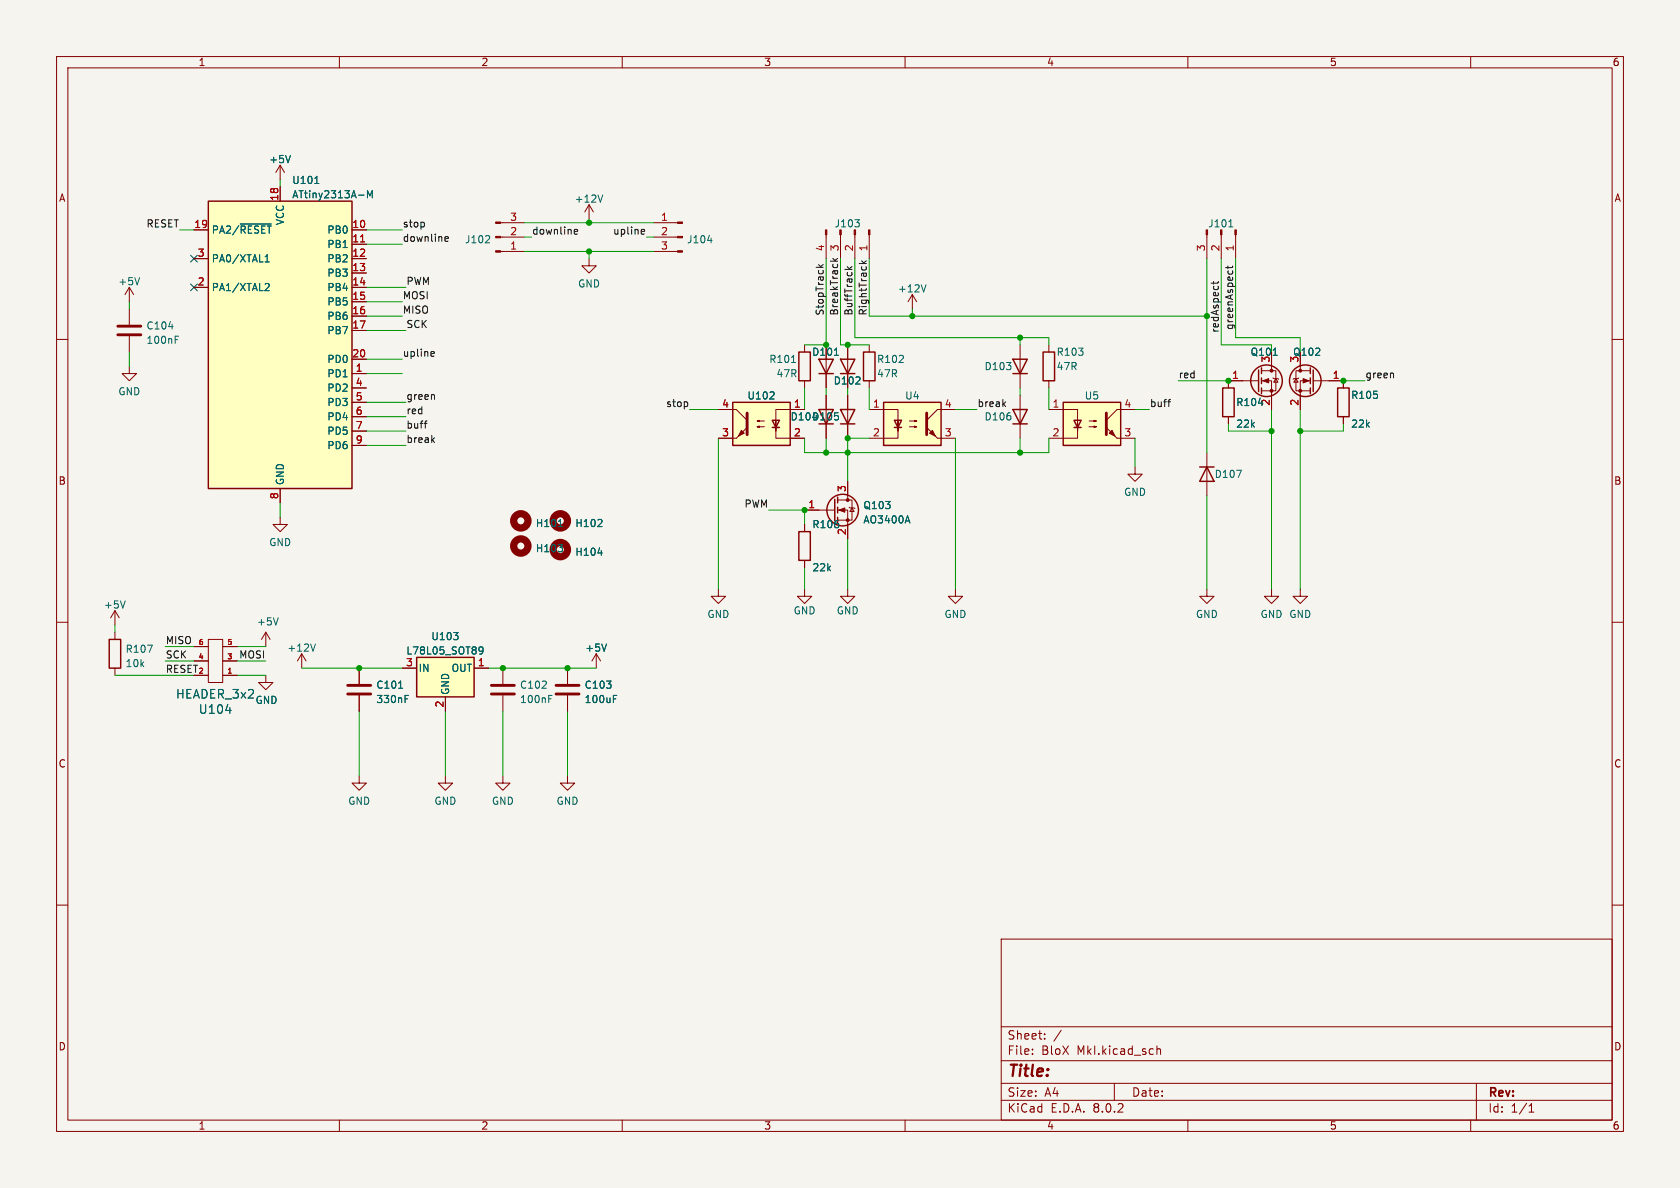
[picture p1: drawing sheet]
<svg xmlns="http://www.w3.org/2000/svg" width="297mm" height="210mm" viewBox="0 0 297 210" stroke-linecap="round" stroke-linejoin="round" font-family="sans-serif">
<path d="M0 0h297v210h-297z" fill="#f5f4ef" stroke="#f5f4ef" stroke-width=".18"/>
<g fill="none" stroke="#840000" stroke-width=".18">
<path d="M10 10h277v190h-277zM12 12h273v186h-273zM60 10v2M110 10v2M160 10v2M210 10v2M260 10v2M88.5 39.4h4.2M10 60h2M88.5 41.9h4.2M88.5 44.5h4.2M285 60h2"/>
<path d="M180.3 69.9v7.6M229.1 66.9l.4 .7h-.8zM229.6 66.8l-.1 .1h-.8l-.1 .2M229.9 62.2v3.3M231.6 67.3h-1.7v5.1M231.6 65.5h-2.5v3.6h2.5M232.2 67.3h5.3M10 110h2M34.3 119.4h2.5M34.3 116.8h2.5M34.3 114.3h2.5M36.8 113h2.6v7.7h-2.6z"/>
<path d="M39.4 119.4h2.5M39.4 116.8h2.5M39.4 114.3h2.5M47 119.4v1.3h1.3l-1.3 1.2-1.3-1.2h1.3M53.3 115.6l-.7 1.2M53.3 115.6v2.5M53.3 115.6l.8 1.2M63.5 118.1v2.8M105.4 115.6l-.8 1.2M105.4 115.6v2.5M105.4 115.6l.8 1.2M285 110h2"/>
<path d="M63.5 137.2v1.2h1.3l-1.3 1.3-1.3-1.3h1.3M63.5 122.9v2.8M78.7 137.2v1.2h1.3l-1.3 1.3-1.2-1.3h1.2M10 160h2M285 160h2M177 166h108v32h-108zM60 198v2M110 198v2M160 198v2M177 194.5h108M177 191.5h108M177 187.5h108"/>
<path d="M177 181.5h108M182.5 186.3v.1M182.5 185.5v.1M184.7 183.6v.1M184.7 182.8v.1M187.6 182.1l-1.3 2M197 191.5v3M204.5 184.9v1.5M204.5 185.5l.2-.1 .4 .1 .1 .9M210 198v2M260 198v2M261 191.5v6.5"/>
<path d="M270.3 196.6h.9M270.3 195.5l.4-.4v1.5"/>
</g>
<path d="M61.5 122.7h4M61.5 121.2h4" fill="none" stroke="#840000" stroke-width=".51"/>
<path d="M86.4 41.7l.2 .2-.1 .3-.7 .7h.8M105.6 93.1h.8M106.4 91.9v.5M55.8 113.8l-.5 1.3M107.2 113.8l-.4 1.3M39.9 125.6h1M70.5 121.7h.7M71.6 123.5h.4M71.6 122.9h.6" fill="none" stroke="#006464" stroke-width=".18"/>
<circle cx="99.1" cy="92.1" r="1.27" fill="none" stroke="#840000" stroke-width="1.3"/>
<g fill="none" stroke="#840000" stroke-width=".25">
<path d="M179.1 72.4h2.5l-1.3 2.5zM179.1 74.9h2.5M231.6 65v1M231.6 66.8v1M231.6 68.6v1M232.2 65.4v3.8"/>
<circle cx="230.8" cy="67.3" r="2.79"/>
</g>
<g fill="#840000" stroke="#840000" stroke-width=".18">
<path d="M230.4 66.9l1 .4-1 .4z"/>
<path d="M87.6 39.2h.9v.3h-.9z"/>
<path d="M87.6 41.8h.9v.2h-.9z"/>
<path d="M87.6 44.3h.9v.3h-.9z"/>
<circle cx="229.9" cy="69.1" r=".25"/>
<circle cx="229.9" cy="65.5" r=".25"/>
</g>
<path d="M156.2 71.1h10.2v7.6h-10.2z" fill="#ffffc2"/>
<path d="M156.2 71.1h10.2v7.6h-10.2zM158.1 74.3h1.3l-.7 1.3zM158.1 75.6h1.3M212.1 82.6h2.5M213.4 82.6l1.2 2.5h-2.5z" fill="none" stroke="#840000" stroke-width=".25"/>
<path d="M153.7 72.4h5v3.8v-1.9M158.7 75.6v1.9h-5M160.8 75.4h1.3l-.4 .2v-.3l.4 .1M160.8 74.4h1.3l-.4 .1v-.2l.4 .1M165.7 77.5h3.2M168.9 72.4h-3.2l-1.9 1.9M213.4 80v7.6" fill="none" stroke="#840000" stroke-width=".18"/>
<g fill="#840000" stroke="#840000" stroke-width=".18">
<path d="M163.8 75.6l1.9 1.9z"/>
<path d="M164.3 76.6l.5-.5 .6 1z"/>
</g>
<path d="M163.8 73v3.8" fill="none" stroke="#840000" stroke-width=".51"/>
<path d="M218.6 83.1h.9l-.6 1.3" fill="none" stroke="#006464" stroke-width=".18"/>
<path d="M73.7 116.2h10.1v7h-10.1z" fill="#ffffc2"/>
<g fill="none" stroke="#840000" stroke-width=".25">
<path d="M141.2 62.2h2.1v5.1h-2.1zM144.8 63.5h2.5l-1.3 2.5zM144.8 72.4h2.5l-1.3 2.5zM144.8 66h2.5M148.6 72.4h2.5l-1.2 2.5zM148.6 63.5h2.5l-1.2 2.5zM148.6 74.9h2.5M148.6 66h2.5M152.7 62.2h2v5.1h-2zM216.2 68.6h2v5.1h-2zM222.5 65.4v3.8M223 65v1"/>
<path d="M223 66.8v1M223 68.6v1M236.5 68.6h2v5.1h-2zM141.2 94h2.1v5.1h-2.1zM19.3 113h2v5.1h-2zM73.7 116.2h10.1v7h-10.1z"/>
<circle cx="223.9" cy="67.3" r="2.79"/>
</g>
<g fill="none" stroke="#840000" stroke-width=".18">
<path d="M22.9 54.6v2.8M22.9 59.4v2.8M104.1 45.7v1.3h1.3l-1.3 1.3-1.2-1.3h1.2M161.3 52.1l-.8 1.2M161.3 52.1v2.5M161.3 52.1l.8 1.2M213.4 41.5v4.2M215.9 41.5v4.2M218.4 41.5v4.2M22.9 64.8v1.2h1.2l-1.2 1.3-1.3-1.3h1.3M142.2 61v1.2M142.2 67.3v1.3"/>
<path d="M146 61v7.6M146 69.9v7.6M149.9 61v7.6M149.9 69.9v7.6M153.7 61v1.2M153.7 67.3v1.3M217.2 73.7v1.2M222.5 67.3h-5.3v1.3M223 67.3h1.8v5.1M223 65.5h2.6v3.6h-2.6M224.8 62.2v3.3M225 66.8l.2 .1h.7l.2 .2"/>
<path d="M225.6 66.9l.3 .7h-.7zM237.5 67.3v1.3M237.5 73.7v1.2M49.5 91.4v1.3h1.3l-1.3 1.3-1.2-1.3h1.2M142.2 92.7v1.3M142.2 99.1v1.2M200.7 82.6v1.2h1.2l-1.2 1.3-1.3-1.3h1.3M20.3 108l-.7 1.2M20.3 108v2.5M20.3 111.8v1.2M20.3 118.1v1.3M20.3 108l.8 1.2"/>
<path d="M47 111.8l-.8 1.2M47 111.8v2.5M47 111.8l.8 1.2M71.1 118.1h2.6M83.8 118.1h2.6M88.9 118.1v2.8M100.3 118.1v2.8M142.2 104.1v1.3h1.3l-1.3 1.3-1.2-1.3h1.2M149.9 104.1v1.3h1.2l-1.2 1.3-1.3-1.3h1.3M168.9 104.1v1.3h1.3l-1.3 1.3-1.3-1.3h1.3M213.4 104.1v1.3h1.2l-1.2 1.3-1.3-1.3h1.3M224.8 104.1v1.3h1.3l-1.3 1.3-1.3-1.3h1.3"/>
<path d="M229.9 104.1v1.3h1.2l-1.2 1.3-1.3-1.3h1.3M78.7 123.2v2.5M88.9 137.2v1.2h1.3l-1.3 1.3-1.3-1.3h1.3M88.9 122.9v2.8M100.3 137.2v1.2h1.3l-1.3 1.3-1.2-1.3h1.2M100.3 122.9v2.8"/>
</g>
<g fill="none" stroke="#006464" stroke-width=".18">
<path d="M29.8 57.7h.8M31 59.4h.6M163.7 50.3l-.4 1.3M217.2 40.1h.8M31 60h.4M139.9 64.1h.8M147.5 62.8h.7M222.5 71.3h.8M225.1 62.8h.7M22.1 106.2l-.4 1.3M26.1 114h.8l-.5 1.3M49.2 109.2l-.4 1.3"/>
<path d="M80.2 111.8h.8l-.4 .5M80.9 112.4v.6M84.7 114.5l.2-.1 .4 .1a.84 .84 0 0 1-.3 1.1h-.2M85.4 114.9l-.2 .2-.5-.1M97 123.5h.4M97 122.9h.6M108.4 123.5h.5M108.4 122.9h.6"/>
</g>
<g fill="#840000" stroke="#840000" stroke-width=".18">
<path d="M223.3 67.3l1-.4v.8z"/>
<path d="M213.2 40.6h.3v.9h-.3z"/>
<path d="M215.8 40.6h.2v.9h-.2z"/>
<path d="M218.3 40.6h.3v.9h-.3z"/>
<circle cx="224.8" cy="69.1" r=".25"/>
<circle cx="224.8" cy="65.5" r=".25"/>
</g>
<path d="M20.8 59.2h4.1M20.8 57.7h4.1M86.9 122.7h4M86.9 121.2h4M98.3 122.7h4.1M98.3 121.2h4.1" fill="none" stroke="#840000" stroke-width=".51"/>
<path d="M129.5 71.1h10.2v7.6h-10.2z" fill="#ffffc2"/>
<path d="M129.5 71.1h10.2v7.6h-10.2zM136.5 74.3h1.3l-.6 1.3zM136.5 75.6h1.3" fill="none" stroke="#840000" stroke-width=".25"/>
<path d="M146 41.5v4.2M148.6 41.5v4.2M151.1 41.5v4.2M153.7 41.5v4.2M127 72.4h3.2l1.9 1.9M127 77.5h3.2M133.9 75.4l.3-.1v.3l-.3-.2h1.2M133.9 74.4l.3-.1v.2l-.3-.1h1.2M137.2 75.6v1.9h5M142.2 72.4h-5v3.8v-1.9" fill="none" stroke="#840000" stroke-width=".18"/>
<g fill="#840000" stroke="#840000" stroke-width=".18">
<path d="M130.2 77.5l1.9-1.9z"/>
<path d="M131.1 76.1l.5 .5-1 .5z"/>
<path d="M145.9 40.6h.3v.9h-.3z"/>
<path d="M148.5 40.6h.2v.9h-.2z"/>
<path d="M151 40.6h.3v.9h-.3z"/>
<path d="M153.5 40.6h.3v.9h-.3z"/>
</g>
<path d="M132.1 73v3.8" fill="none" stroke="#840000" stroke-width=".51"/>
<path d="M151.1 38.8h.8l-.4 .5M151.8 39.4l.1 .2-.1 .4M136.1 70.5h.8M136.8 69.4v.4M98.7 96.3h.7l-.4 .4M98.7 93.1h.7M99.4 96.9v.5M105.7 97.7h.8" fill="none" stroke="#006464" stroke-width=".18"/>
<g fill="none" stroke="#840000" stroke-width="1.3">
<circle cx="92.1" cy="92.1" r="1.27"/>
<circle cx="92.1" cy="96.5" r="1.27"/>
<circle cx="99.1" cy="97.2" r="1.27"/>
</g>
<path d="M36.8 35.6h25.4v50.8h-25.4z" fill="#ffffc2"/>
<g fill="none" stroke="#840000" stroke-width=".25">
<path d="M36.8 35.6h25.4v50.8h-25.4zM179.1 63.5h2.5l-1.3 2.5zM179.1 66h2.5M184.4 62.2h2v5.1h-2zM147.6 88.3v3.8M148.1 87.9v1M148.1 89.7v1M148.1 91.4v1.1"/>
<circle cx="149" cy="90.2" r="2.79"/>
</g>
<g fill="none" stroke="#840000" stroke-width=".18">
<path d="M49.5 29.2v2.6M49.5 33v2.6M49.5 29.2l-.7 1.3M49.5 29.2l.8 1.3M104.1 36.2l-.7 1.3M104.1 36.2v2.5M104.1 36.2l.8 1.3M115.6 39.4h4.2M22.9 50.8l-.8 1.3M22.9 50.8v2.5M22.9 50.8l.7 1.3M34.3 40.6h2.5"/>
<path d="M34.3 45.7h2.5M34.3 50.8h2.5M62.2 40.6h2.6M62.2 43.2h2.6M62.2 45.7h2.6M62.2 48.3h2.6M62.2 50.8h2.6M62.2 53.3h2.6M62.2 55.9h2.6M62.2 58.4h2.6M115.6 44.5h4.2M115.6 41.9h4.2"/>
<path d="M62.2 66h2.6M62.2 63.5h2.6M62.2 68.6h2.6M62.2 71.1h2.6M62.2 73.7h2.6M62.2 76.2h2.6M62.2 78.7h2.6M180.3 61v7.6M185.4 61v1.2M185.4 67.3v1.3M49.5 86.4v2.5M142.2 90.2h5.4"/>
<path d="M148.1 90.2h1.8v5.1M148.1 88.4h2.5v3.5h-2.5M149.9 85.1v3.3M150.1 89.7l.1 .1h.8l.1 .1M150.6 89.8l.4 .6h-.8zM127 104.1v1.3h1.3l-1.3 1.3-1.3-1.3h1.3"/>
</g>
<path d="M63.7 42.8h.8" fill="none" stroke="#a90000" stroke-width=".18"/>
<path d="M42.5 39.6h5.5M51.3 27.5l-.4 1.3M55.7 32.4h.7M63.4 34.5h1M65 35v-1.3l.4 .9 .4-.9v1.3M106.6 34.5l-.5 1.2M24.7 49.1l-.4 1.2M46.9 46.3h.7M46.9 45.4l.3-.4v1.3M47.1 50.1l.4 .1 .1 .3-.8 .9h.8M125.1 42.5h.8M160.4 91.2l.5 1.3" fill="none" stroke="#006464" stroke-width=".18"/>
<g fill="#840000" stroke="#840000" stroke-width=".18">
<path d="M148.3 90.2l1.1-.4v.8z"/>
<path d="M119.8 44.3h.8v.3h-.8z"/>
<path d="M119.8 41.8h.8v.2h-.8z"/>
<path d="M119.8 39.2h.8v.3h-.8z"/>
<circle cx="149.9" cy="91.9" r=".25"/>
<circle cx="149.9" cy="88.4" r=".25"/>
</g>
<path d="M188 71.1h10.1v7.6h-10.1z" fill="#ffffc2"/>
<path d="M188 71.1h10.1v7.6h-10.1zM189.9 74.3h1.2l-.6 1.3zM189.9 75.6h1.2" fill="none" stroke="#840000" stroke-width=".25"/>
<g fill="none" stroke="#840000" stroke-width=".18">
<path d="M49.5 33v2.6M34.3 40.6h2.5M34.3 45.7h2.5M34.3 50.8h2.5M62.2 40.6h2.6M62.2 43.2h2.6M62.2 45.7h2.6M62.2 48.3h2.6M62.2 50.8h2.6M62.2 53.3h2.6M62.2 55.9h2.6M62.2 58.4h2.6"/>
<path d="M62.2 66h2.6M62.2 63.5h2.6M62.2 68.6h2.6M62.2 71.1h2.6M62.2 73.7h2.6M62.2 76.2h2.6M62.2 78.7h2.6M127 77.5h2.5M127 72.4h2.5M139.7 77.5h2.5M139.7 72.4h2.5M146 61v2.5"/>
<path d="M146 66v2.6M146 69.9v2.5M146 74.9v2.6M149.9 61v2.5M149.9 66v2.6M149.9 69.9v2.5M149.9 74.9v2.6M185.4 72.4h5.1v3.8v-1.9M190.5 75.6v1.9h-5.1M192.5 75.4h1.3l-.4 .2v-.3l.4 .1M192.5 74.4h1.3l-.4 .1v-.2l.4 .1M197.5 77.5h3.2"/>
<path d="M200.7 72.4h-3.2l-1.9 1.9M217.2 73.7v1.2M219.7 67.3h-2.5v1.3M224.8 62.2v2.6M224.8 69.9v2.5M229.9 62.2v2.6M229.9 69.9v2.5M234.9 67.3h2.6v1.3M237.5 73.7v1.2M49.5 86.4v2.5M142.2 90.2h2.6M142.2 92.7v1.3"/>
<path d="M142.2 99.1v1.2M149.9 85.1v2.5M149.9 92.7v2.6M34.3 119.4h2.5M34.3 116.8h2.5M34.3 114.3h2.5M39.4 119.4h2.5M39.4 116.8h2.5M39.4 114.3h2.5M63.5 118.1v2.8M71.1 118.1h2.6M83.8 118.1h2.6"/>
<path d="M100.3 118.1v2.8M63.5 122.9v2.8M78.7 123.2v2.5M100.3 122.9v2.8"/>
</g>
<g fill="#840000" stroke="#840000" stroke-width=".18">
<path d="M195.6 75.6l1.9 1.9z"/>
<path d="M196.1 76.6l.5-.5 .5 1z"/>
</g>
<path d="M195.6 73v3.8" fill="none" stroke="#840000" stroke-width=".51"/>
<g fill="none" stroke="#0f0f0f" stroke-width=".18">
<path d="M75 39.4v.6M78.7 42.2l.6-.1-.1-.2-.4-.1-.1 .2v.6h.5M101.5 41l.6-.1v-.3h-.4l-.2 .1 .1 .6h.5M113.5 40.6h.4l.1 .3-.6 .1M113.9 41.3l-.4 .1M144.7 46.8l.5 .5M145.5 46.8l-.4 .3M146.8 46.2h1.3M147.2 45.7l.5 .5M148.1 45.7l-.5 .3M149.3 47.6h1.3M149.8 47.1l.5 .5"/>
<path d="M150.6 47.1l-.5 .4M151.9 46.6h1.3M152.3 46.1l.5 .5M153.2 46.1l-.5 .4M214.5 49.8v.4M215.4 49.8l-.2 .3h-1.1M217.1 47v.5M217.1 47.9v.1M217.9 47.9v.1M217.9 47l-.2 .3h-1M75 74.8h.5M75.5 74.4l-.3 .1"/>
<path d="M76.4 62.1l.3 .1 .1 .2-.6 .2M76.5 77.7l.3 .5M76.7 62.9l-.3 .1M76.8 69.8v.8M76.8 77.4l-.5 .5M121.5 71.2v.6M177.4 71.4l.4 .5M177.8 71l-.5 .5M206.4 71h.5M206.9 70.6l-.2 .1M246.3 66l.1 .8"/>
</g>
<g fill="none" stroke="#009600" stroke-width=".18">
<path d="M49.5 31.8v1.2M92.7 39.4h22.9M104.1 38.7v.7M22.9 53.3v1.3M31.7 40.6h2.6M64.8 40.6h6.3M64.8 53.3h6.3M64.8 58.4h7M64.8 55.9h6.3M64.8 50.8h7M64.8 43.2h6.3M92.7 44.5h22.9"/>
<path d="M92.7 41.9h1.3M104.1 44.5v1.2M114.3 41.9h1.3M146 45.7v15.3h-3.8M148.6 45.7v15.3h5.1M151.1 45.7v14h34.3v1.3M153.7 45.7v10.2h59.7M161.3 54.6v1.3M180.3 59.7v1.3M213.4 45.7v34.3M215.9 45.7v15.3h8.9v1.2M218.4 45.7v14h11.5v2.5"/>
<path d="M22.9 62.2v2.6M64.8 76.2h7M64.8 63.5h6.3M64.8 66h6.3M64.8 73.7h7M64.8 71.1h7M64.8 78.7h7M121.9 72.4h5.1M127 77.5v26.6M142.2 77.5v2.5h43.2v-2.5M142.2 68.6v3.8M146 68.6v1.3"/>
<path d="M146 77.5v2.5M149.9 68.6v1.3M153.7 68.6v3.8M153.7 77.5h-3.8v7.6M168.9 77.5v26.6M168.9 72.4h3.8M180.3 68.6v1.3M180.3 77.5v2.5M185.4 68.6v3.8M200.7 77.5v5.1M200.7 72.4h2.5M208.3 67.3h8.9"/>
<path d="M217.2 74.9v1.3h7.6M224.8 72.4v31.7M229.9 72.4v31.7M237.5 74.9v1.3h-7.6M237.5 67.3h3.8M49.5 88.9v2.5M135.9 90.2h6.3v2.5M149.9 95.3v8.8M213.4 87.6v16.5M20.3 119.4h14M20.3 110.5v1.3M29.2 116.8h5.1"/>
<path d="M29.2 114.3h5.1M41.9 119.4h5.1M41.9 116.8h5.1M41.9 114.3h5.1M53.3 118.1h17.8M86.4 118.1h19M142.2 100.3v3.8M63.5 125.7v11.5M78.7 125.7v11.5M88.9 125.7v11.5M100.3 125.7v11.5"/>
</g>
<path d="M33.7 50.2l1.2 1.2M33.7 45.1l1.2 1.2M34.9 50.2l-1.2 1.2M34.9 45.1l-1.2 1.2" fill="none" stroke="#000084" stroke-width=".18"/>
<g fill="none" stroke="#006464" stroke-width=".18">
<path d="M42.5 39.6h5.5M51.3 27.5l-.4 1.3M55.7 32.4h.7M63.4 34.5h1M65 35v-1.3l.4 .9 .4-.9v1.3M46.9 46.3h.7M46.9 45.4l.3-.4v1.3M47.1 50.1l.4 .1 .1 .3-.8 .9h.8M136.1 70.5h.8M136.8 69.4v.4M147.5 62.8h.7M222.5 71.3h.8"/>
<path d="M225.1 62.8h.7M98.7 96.3h.7l-.4 .4M98.7 93.1h.7M99.4 96.9v.5M105.6 93.1h.8M105.7 97.7h.8M106.4 91.9v.5M160.4 91.2l.5 1.3M80.2 111.8h.8l-.4 .5M80.9 112.4v.6M84.7 114.5l.2-.1 .4 .1a.84 .84 0 0 1-.3 1.1h-.2M85.4 114.9l-.2 .2-.5-.1"/>
<path d="M107.2 113.8l-.4 1.3M39.9 125.6h1M70.5 121.7h.7M71.6 123.5h.4M71.6 122.9h.6M108.4 123.5h.5M108.4 122.9h.6"/>
</g>
<path d="M63.7 42.8h.8" fill="none" stroke="#a90000" stroke-width=".18"/>
<g fill="#009600" stroke="#009600" stroke-width=".18">
<circle cx="229.9" cy="76.2" r=".46"/>
<circle cx="224.8" cy="76.2" r=".46"/>
<circle cx="217.2" cy="67.3" r=".46"/>
<circle cx="237.5" cy="67.3" r=".46"/>
<circle cx="88.9" cy="118.1" r=".46"/>
<circle cx="100.3" cy="118.1" r=".46"/>
<circle cx="63.5" cy="118.1" r=".46"/>
<circle cx="161.3" cy="55.9" r=".46"/>
<circle cx="104.1" cy="39.4" r=".46"/>
<circle cx="104.1" cy="44.5" r=".46"/>
<circle cx="149.9" cy="61" r=".46"/>
<circle cx="146" cy="61" r=".46"/>
<circle cx="180.3" cy="80" r=".46"/>
<circle cx="213.4" cy="55.9" r=".46"/>
<circle cx="180.3" cy="59.7" r=".46"/>
<circle cx="149.9" cy="77.5" r=".46"/>
<circle cx="146" cy="80" r=".46"/>
<circle cx="149.9" cy="80" r=".46"/>
<circle cx="142.2" cy="90.2" r=".46"/>
</g>
<text font-size="2.8" fill="#840000" x="178" y="190.9">Title:</text>
<g font-size="2.1" fill="#006464">
<text x="31" y="123.7">HEADER_3x2</text>
<text x="35" y="126.4">U104</text>
</g>
<g font-size="2.1" fill="#840000">
<text x="178" y="184">Sheet:</text>
<text x="178" y="186.7">File:</text>
<text x="184.1" y="186.7">BloX</text>
<text x="190.5" y="186.7">MkI.kicad_sch</text>
<text x="178" y="196.9">KiCad</text>
<text x="178" y="194.1">Size:</text>
<text x="184.7" y="194.1">A4</text>
<text x="185.7" y="196.9">E.D.A.</text>
<text x="193.3" y="196.9">8.0.2</text>
<text x="200" y="194.1">Date:</text>
<text x="263" y="194.3">Rev:</text>
<text x="263" y="196.9">Id:</text>
<text x="267.1" y="196.9">1/1</text>
</g>
<g font-size="1.8" fill="#840000">
<text x="35" y="11.9">1</text>
<text x="85" y="11.9">2</text>
<text x="135" y="11.9">3</text>
<text x="185" y="11.9">4</text>
<text x="235" y="11.9">5</text>
<text x="285" y="11.9">6</text>
<text x="10.3" y="35.9">A</text>
<text x="285.3" y="35.9">A</text>
<text x="10.3" y="85.9">B</text>
<text x="285.3" y="85.9">B</text>
<text x="10.3" y="135.9">C</text>
<text x="285.3" y="135.9">C</text>
<text x="10.3" y="185.9">D</text>
<text x="285.3" y="185.9">D</text>
<text x="35" y="199.9">1</text>
<text x="85" y="199.9">2</text>
<text x="135" y="199.9">3</text>
<text x="185" y="199.9">4</text>
<text x="235" y="199.9">5</text>
<text x="285" y="199.9">6</text>
</g>
<g font-size="1.8" fill="#006464">
<text x="47.5" y="29">+5V</text>
<text x="51.6" y="32.7">U101</text>
<text x="51.6" y="35.3">ATtiny2313A-M</text>
<text x="37.3" y="41.5">PA2/~{RESET}</text>
<text x="50.4" y="39.9" transform="rotate(-90 50.4 39.9)">VCC</text>
<text x="57.8" y="41.5">PB0</text>
<text x="101.5" y="36">+12V</text>
<text x="147.5" y="40.4">J103</text>
<text x="213.5" y="40.4">J101</text>
<text x="37.3" y="46.6">PA0/XTAL1</text>
<text x="57.8" y="44">PB1</text>
<text x="57.8" y="46.6">PB2</text>
<text x="82.1" y="43.2">J102</text>
<text x="121.4" y="43.2">J104</text>
<text x="20.8" y="50.6">+5V</text>
<text x="37.3" y="51.7">PA1/XTAL2</text>
<text x="57.8" y="49.1">PB3</text>
<text x="57.8" y="51.7">PB4</text>
<text x="102.1" y="51">GND</text>
<text x="158.6" y="51.9">+12V</text>
<text x="25.8" y="58.4">C104</text>
<text x="57.8" y="54.2">PB5</text>
<text x="57.8" y="56.7">PB6</text>
<text x="57.8" y="59.3">PB7</text>
<text x="25.8" y="61">100nF</text>
<text x="57.8" y="64.4">PD0</text>
<text x="135.9" y="64.4">R101</text>
<text x="143.5" y="63.1">D101</text>
<text x="154.9" y="64.4">R102</text>
<text x="174" y="65.6">D103</text>
<text x="186.7" y="63.1">R103</text>
<text x="186.7" y="65.6">47R</text>
<text x="221" y="63.1">Q101</text>
<text x="228.5" y="63.1">Q102</text>
<text x="20.8" y="70.1">GND</text>
<text x="57.8" y="66.9">PD1</text>
<text x="57.8" y="69.4">PD2</text>
<text x="57.8" y="72">PD3</text>
<text x="132" y="70.8">U102</text>
<text x="137.2" y="66.9">47R</text>
<text x="147.3" y="68.2">D102</text>
<text x="154.9" y="66.9">47R</text>
<text x="159.9" y="70.8">U4</text>
<text x="191.7" y="70.8">U5</text>
<text x="218.4" y="72">R104</text>
<text x="224.5" y="71.8" transform="rotate(-90 224.5 71.8)">2</text>
<text x="238.8" y="70.7">R105</text>
<text x="57.8" y="74.5">PD4</text>
<text x="57.8" y="77.1">PD5</text>
<text x="139.7" y="74.5">D104D105</text>
<text x="174" y="74.5">D106</text>
<text x="218.4" y="75.8">22k</text>
<text x="238.8" y="75.8">22k</text>
<text x="57.8" y="79.6">PD6</text>
<text x="50.4" y="85.9" transform="rotate(-90 50.4 85.9)">GND</text>
<text x="198.6" y="87.9">GND</text>
<text x="214.6" y="84.7">D107</text>
<text x="94.6" y="93.4">H101</text>
<text x="101.6" y="93.4">H102</text>
<text x="143.5" y="93.6">R106</text>
<text x="149.6" y="94.7" transform="rotate(-90 149.6 94.7)">2</text>
<text x="152.5" y="92.7">AO3400A</text>
<text x="152.5" y="90.2">Q103</text>
<text x="47.5" y="96.7">GND</text>
<text x="94.6" y="97.8">H103</text>
<text x="101.6" y="98.5">H104</text>
<text x="143.5" y="101.2">22k</text>
<text x="18.3" y="107.8">+5V</text>
<text x="45.3" y="110.8">+5V</text>
<text x="76.2" y="113.4">U103</text>
<text x="125" y="109.4">GND</text>
<text x="140.2" y="108.8">GND</text>
<text x="147.8" y="108.8">GND</text>
<text x="166.9" y="109.4">GND</text>
<text x="211.3" y="109.4">GND</text>
<text x="222.8" y="109.4">GND GND</text>
<text x="22.1" y="115.6">R107</text>
<text x="22.1" y="118.1">10k</text>
<text x="50.7" y="115.4">+12V</text>
<text x="71.7" y="115.9">L78L05_SOT89</text>
<text x="73.9" y="119">IN</text>
<text x="79.7" y="119">OUT</text>
<text x="103.4" y="115.4">+5V</text>
<text x="45.1" y="124.6">GND</text>
<text x="66.4" y="121.9">C101</text>
<text x="66.4" y="124.5">330nF</text>
<text x="79.6" y="122.9" transform="rotate(-90 79.6 122.9)">GND</text>
<text x="91.8" y="121.9">C102</text>
<text x="91.8" y="124.5">100nF</text>
<text x="103.3" y="121.9">C103</text>
<text x="103.3" y="124.5">100uF</text>
<text x="61.5" y="142.5">GND</text>
<text x="76.7" y="142.5">GND</text>
<text x="86.9" y="142.5">GND</text>
<text x="98.3" y="142.5">GND</text>
</g>
<g font-size="1.8" fill="#a90000">
<text x="49.3" y="35.6" transform="rotate(-90 49.3 35.6)">18</text>
<text x="34.2" y="40.4">19</text>
<text x="62.2" y="40.4">10</text>
<text x="90.1" y="41.7">2</text>
<text x="90.1" y="39.1">3</text>
<text x="116.8" y="39.1">1</text>
<text x="116.8" y="41.7">2</text>
<text x="34.9" y="45.5">3</text>
<text x="62.2" y="42.9">11</text>
<text x="62.2" y="45.5">12</text>
<text x="90.1" y="44.2">1</text>
<text x="116.8" y="44.2">3</text>
<text x="145.8" y="44.5" transform="rotate(-90 145.8 44.5)">4</text>
<text x="148.3" y="44.5" transform="rotate(-90 148.3 44.5)">3</text>
<text x="150.9" y="44.5" transform="rotate(-90 150.9 44.5)">2</text>
<text x="153.4" y="44.5" transform="rotate(-90 153.4 44.5)">1</text>
<text x="213.1" y="44.5" transform="rotate(-90 213.1 44.5)">3</text>
<text x="215.6" y="44.5" transform="rotate(-90 215.6 44.5)">2</text>
<text x="218.2" y="44.5" transform="rotate(-90 218.2 44.5)">1</text>
<text x="34.9" y="50.5">2</text>
<text x="62.2" y="48">13</text>
<text x="62.2" y="50.5">14</text>
<text x="62.2" y="53.1">15</text>
<text x="62.2" y="55.6">16</text>
<text x="62.2" y="58.2">17</text>
<text x="62.2" y="63.2">20</text>
<text x="62.8" y="65.8">1</text>
<text x="224.5" y="64.2" transform="rotate(-90 224.5 64.2)">3</text>
<text x="229.6" y="64.2" transform="rotate(-90 229.6 64.2)">3</text>
<text x="62.8" y="68.3">4</text>
<text x="62.8" y="70.9">5</text>
<text x="217.7" y="67.1">1</text>
<text x="229.6" y="71.8" transform="rotate(-90 229.6 71.8)">2</text>
<text x="235.5" y="67.1">1</text>
<text x="62.8" y="73.4">6</text>
<text x="62.8" y="75.9">7</text>
<text x="127.6" y="77.2">3</text>
<text x="127.6" y="72.1">4</text>
<text x="140.3" y="72.1">1</text>
<text x="140.3" y="77.2">2</text>
<text x="154.2" y="72.1">1</text>
<text x="154.2" y="77.2">2</text>
<text x="166.9" y="77.2">3</text>
<text x="166.9" y="72.1">4</text>
<text x="186" y="72.1">1</text>
<text x="186" y="77.2">2</text>
<text x="198.7" y="77.2">3</text>
<text x="198.7" y="72.1">4</text>
<text x="62.8" y="78.5">9</text>
<text x="49.3" y="88.3" transform="rotate(-90 49.3 88.3)">8</text>
<text x="142.8" y="89.9">1</text>
<text x="149.6" y="87.1" transform="rotate(-90 149.6 87.1)">3</text>
<text x="71.7" y="117.9">3</text>
<text x="84.4" y="117.9">1</text>
<text x="78.5" y="125.2" transform="rotate(-90 78.5 125.2)">2</text>
</g>
<g font-size="1.8" fill="#0f0f0f">
<text x="25.8" y="40.3">RESET</text>
<text x="71.1" y="40.3">stop</text>
<text x="94" y="41.6">downline</text>
<text x="108.3" y="41.6">upline</text>
<text x="71.1" y="42.8">downline</text>
<text x="71.1" y="53">MOSI</text>
<text x="71.8" y="50.5">PWM</text>
<text x="71.1" y="55.5">MISO</text>
<text x="71.8" y="58.1">SCK</text>
<text x="145.7" y="55.9" transform="rotate(-90 145.7 55.9)">StopTrack</text>
<text x="148.2" y="55.9" transform="rotate(-90 148.2 55.9)">BreakTrack</text>
<text x="150.8" y="55.9" transform="rotate(-90 150.8 55.9)">BuffTrack</text>
<text x="153.3" y="55.9" transform="rotate(-90 153.3 55.9)">RightTrack</text>
<text x="215.6" y="58.9" transform="rotate(-90 215.6 58.9)">redAspect</text>
<text x="218.1" y="58.4" transform="rotate(-90 218.1 58.4)">greenAspect</text>
<text x="71.1" y="63.2">upline</text>
<text x="71.8" y="70.8">green</text>
<text x="208.3" y="67">red</text>
<text x="241.3" y="67">green</text>
<text x="71.8" y="75.9">buff</text>
<text x="71.8" y="73.3">red</text>
<text x="117.7" y="72">stop</text>
<text x="172.7" y="72">break</text>
<text x="203.2" y="72">buff</text>
<text x="71.8" y="78.4">break</text>
<text x="131.5" y="89.8">PWM</text>
<text x="29.2" y="114">MISO</text>
<text x="29.2" y="119">RESET</text>
<text x="29.2" y="116.5">SCK</text>
<text x="42.2" y="116.5">MOSI</text>
</g>
<g font-size="1.2" fill="#a90000">
<text x="35" y="119.1">2</text>
<text x="35" y="116.6">4</text>
<text x="35" y="114">6</text>
<text x="40.1" y="119.1">1</text>
<text x="40.1" y="116.6">3</text>
<text x="40.1" y="114">5</text>
</g>
</svg>
